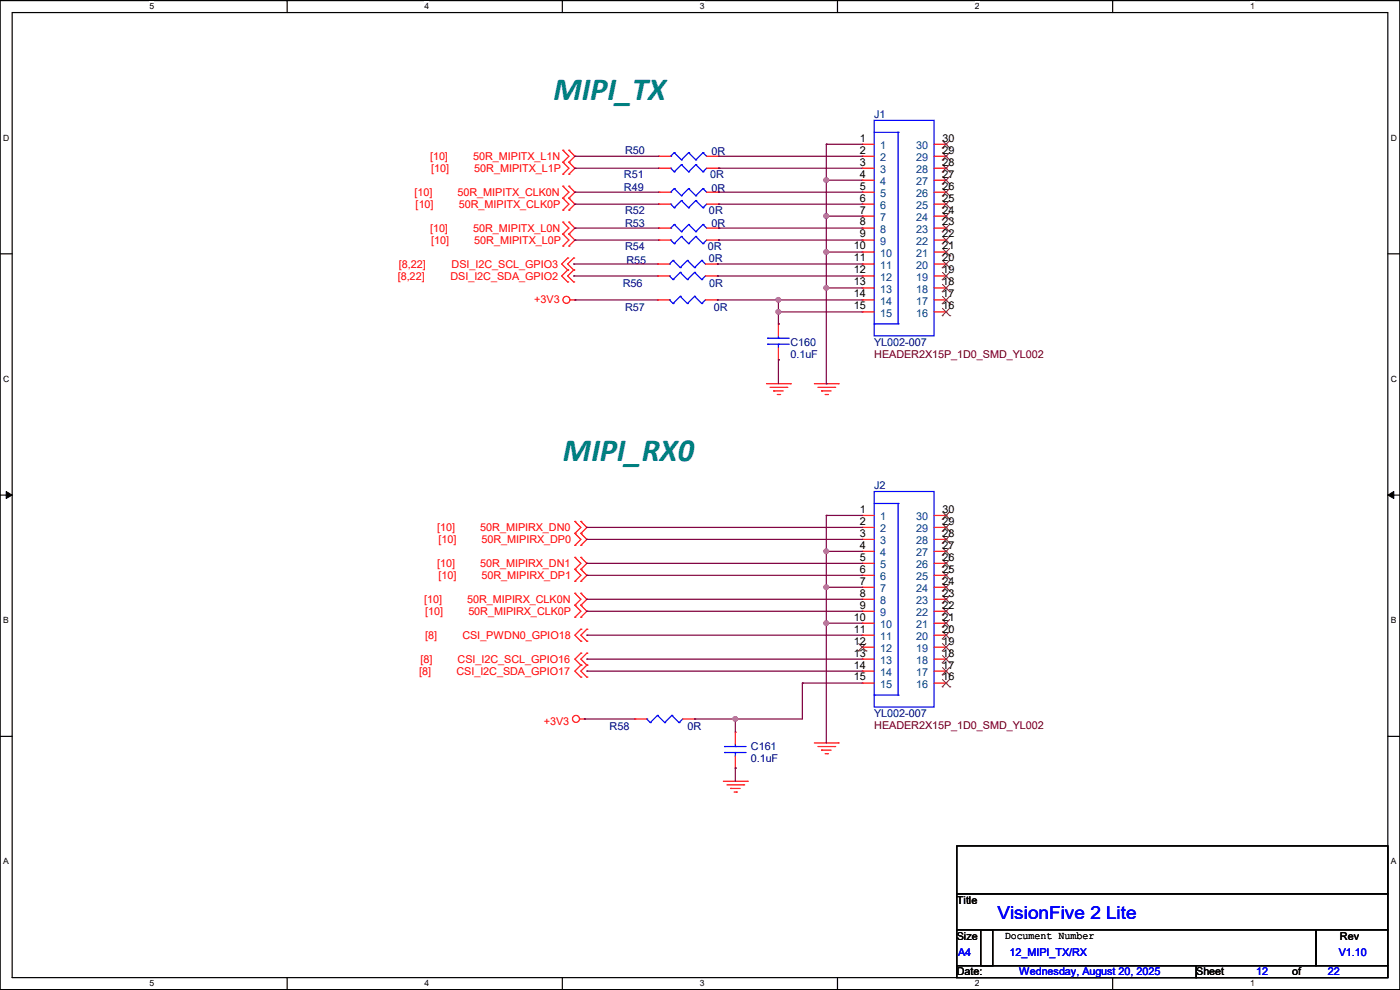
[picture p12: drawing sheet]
<svg xmlns="http://www.w3.org/2000/svg" width="297mm" height="210mm" viewBox="0 0 297 210" stroke-linecap="round" stroke-linejoin="round" font-family="sans-serif">
<path d="M0 .1h297v209.8h-297zM2.6 2.7h291.8v204.7h-291.8z" fill="none" stroke="#000" stroke-width=".25"/>
<g fill="#fff">
<path d="M31.7 .4h1v2h-1z"/>
<path d="M31.7 207.6h1v2h-1z"/>
</g>
<path d="M60.9 .1v2.6M60.9 207.4v2.5" fill="none" stroke="#000" stroke-width=".25"/>
<g fill="#fff">
<path d="M90.1 .4h1v2h-1z"/>
<path d="M90.1 207.6h1v2h-1z"/>
</g>
<path d="M119.3 .1v2.6M119.3 207.4v2.5" fill="none" stroke="#000" stroke-width=".25"/>
<g fill="#fff">
<path d="M148.5 .4h.9v2h-.9z"/>
<path d="M148.5 207.6h.9v2h-.9z"/>
</g>
<path d="M177.7 .1v2.6M177.7 207.4v2.5" fill="none" stroke="#000" stroke-width=".25"/>
<g fill="#fff">
<path d="M206.8 .4h1v2h-1z"/>
<path d="M206.8 207.6h1v2h-1z"/>
</g>
<path d="M236.1 .1v2.6M236.1 207.4v2.5" fill="none" stroke="#000" stroke-width=".25"/>
<g fill="#fff">
<path d="M265.2 .4h1v2h-1z"/>
<path d="M265.2 207.6h1v2h-1z"/>
<path d="M.7 28.2h1.2v2h-1.2z"/>
<path d="M295.1 28.2h1.2v2h-1.2z"/>
<path d="M.7 79.4h1.2v2h-1.2z"/>
<path d="M295.1 79.4h1.2v2h-1.2z"/>
</g>
<path d="M0 53.8h2.6M294.4 53.8h2.6" fill="none" stroke="#000" stroke-width=".25"/>
<g fill="#fff">
<path d="M.7 130.6h1.2v2h-1.2z"/>
<path d="M295.1 130.6h1.1v2h-1.1z"/>
</g>
<path d="M0 105h2.6M294.4 105h2.6" fill="none" stroke="#000" stroke-width=".25"/>
<path d="M1.3 104.3l1.3 .7-1.3 .7zM294.4 105l1.3-.7v1.4z" fill="#000" stroke="#000" stroke-width=".21"/>
<g fill="#fff">
<path d="M.7 181.8h1.2v2h-1.2z"/>
<path d="M295.1 181.8h1.1v2h-1.1z"/>
</g>
<path d="M0 156.2h2.6M294.4 156.2h2.6M203 179.5h91.4v10.1h-91.4zM203 189.6h91.4v7.6h-91.4zM203 197.2h7.6v7.7h-7.6zM208.1 197.2h71.1v7.7h-71.1zM279.2 197.2h15.2v7.7h-15.2zM203 204.9h50.8v2.5h-50.8zM253.8 204.9h40.6v2.5h-40.6z" fill="none" stroke="#000" stroke-width=".25"/>
<g fill="none" stroke="#f00" stroke-width=".25">
<path d="M119.4 34.4h.1M119.4 31.9h.1M119.4 37h.1M119.4 39.5h.1M119.4 31.9l1.3 1.2-1.3 1.3M119.4 34.4l1.3 1.3-1.3 1.3M119.4 39.5l1.3 1.3-1.3 1.2M120.7 31.9h.1M120.7 34.4h.1M120.7 37h.1M120.7 39.5h.1M120.7 31.9l1.3 1.2-1.3 1.3"/>
<path d="M120.7 34.4l1.3 1.3-1.3 1.3M120.7 39.5l1.3 1.3-1.3 1.2M139.7 33.1h.1M139.7 35.7h.1M139.7 33.1h2.6M139.7 35.7h2.6M149.9 33.1h2.5M149.9 35.7h2.5M152.4 33.1h.1M152.4 35.7h.1M182.9 30.6h.1M182.9 33.1h.1"/>
<path d="M182.9 35.7h.1M182.9 38.2h.1M182.9 33.1h2.6M182.9 35.7h2.6M182.9 30.6h2.6M182.9 38.2h2.6M198.2 33.1h2.5M198.2 35.7h2.5M198.2 30.6h2.5M198.2 38.2h2.5M200.7 30.6h.1M200.7 33.1h.1"/>
<path d="M200.7 35.7h.1M200.7 38.2h.1M119.4 49.7h.1M119.4 47.1h.1M119.4 52.2h.1M119.4 42h.1M119.4 44.6h.1M119.4 47.1l1.3 1.3-1.3 1.3M119.4 49.7l1.3 1.2-1.3 1.3M119.4 42l1.3 1.3-1.3 1.3M120.4 57.3h.1M120.4 59.8h.1"/>
<path d="M120.4 54.7h.1M120.4 57.3l-1.2 1.2 1.2 1.3M120.4 54.7l-1.2 1.3 1.2 1.3M120.7 47.1h.1M120.7 49.7h.1M120.7 52.2h.1M120.7 42h.1M120.7 44.6h.1M120.7 47.1l1.3 1.3-1.3 1.3M120.7 49.7l1.3 1.2-1.3 1.3M120.7 42l1.3 1.3-1.3 1.3M121.7 57.3h.1"/>
<path d="M121.7 59.8h.1M121.7 54.7h.1M121.7 57.3l-1.3 1.2 1.3 1.3M121.7 54.7l-1.3 1.3 1.3 1.3M139.5 58.5h.1M139.5 56h.1M139.5 58.5h2.5M139.5 56h2.5M139.7 50.9h.1M139.7 48.4h.1M139.7 43.3h.1M139.7 40.8h.1"/>
<path d="M139.7 50.9h2.6M139.7 48.4h2.6M139.7 43.3h2.6M139.7 40.8h2.6M149.6 58.5h2.6M149.6 56h2.6M149.9 50.9h2.5M149.9 48.4h2.5M149.9 43.3h2.5M149.9 40.8h2.5M152.2 58.5h.1M152.2 56h.1"/>
<path d="M152.4 50.9h.1M152.4 48.4h.1M152.4 43.3h.1M152.4 40.8h.1M182.9 40.8h.1M182.9 43.3h.1M182.9 45.8h.1M182.9 48.4h.1M182.9 50.9h.1M182.9 53.5h.1M182.9 56h.1M182.9 58.5h.1"/>
<path d="M182.9 50.9h2.6M182.9 48.4h2.6M182.9 43.3h2.6M182.9 58.5h2.6M182.9 40.8h2.6M182.9 45.8h2.6M182.9 53.5h2.6M182.9 56h2.6M198.2 50.9h2.5M198.2 48.4h2.5M198.2 43.3h2.5M198.2 58.5h2.5"/>
<path d="M198.2 40.8h2.5M198.2 45.8h2.5M198.2 53.5h2.5M198.2 56h2.5M200.7 40.8h.1M200.7 43.3h.1M200.7 45.8h.1M200.7 48.4h.1M200.7 50.9h.1M200.7 53.5h.1M200.7 56h.1M200.7 58.5h.1"/>
<path d="M120.9 63.6h1.1M122 63.6h.1M139.5 63.6h.1M139.5 63.6h2.5M149.6 63.6h2.6M152.2 63.6h.1M165.1 68.7h.1M165.1 76.3h.1M165.1 68.7v2.5M165.1 73.8v2.5M182.9 61.1h.1M182.9 63.6h.1"/>
<path d="M182.9 66.2h.1M182.9 63.6h2.6M182.9 61.1h2.6M182.9 66.2h2.6M198.2 63.6h2.5M198.2 61.1h2.5M198.2 66.2h2.5M200.7 61.1h.1M200.7 63.6h.1M200.7 66.2h.1M162.6 81.4h5.1M163.4 82.2h3.5"/>
<path d="M164.1 82.9h.1M164.1 82.9h2.1M164.9 83.7h.5M165.4 83.7h.1M166.9 82.2h.1M167.7 81.4h.1M172.8 81.4h5M173.5 82.2h3.6M174.3 82.9h.1M174.3 82.9h2M175 83.7h.6M175.6 83.7h.1"/>
<path d="M177.1 82.2h.1M177.8 81.4h.1M122 113.2h.1M122 110.6h.1M122 118.2h.1M122 115.7h.1M122 110.6l1.2 1.3-1.2 1.3M122 118.2l1.2 1.3-1.2 1.3M122 113.2l1.2 1.2-1.2 1.3M123.2 110.6h.1M123.2 113.2h.1M123.2 118.2h.1"/>
<path d="M123.2 115.7h.1M123.2 110.6l1.3 1.3-1.3 1.3M123.2 118.2l1.3 1.3-1.3 1.3M123.2 113.2l1.3 1.2-1.3 1.3M182.9 109.3h.1M182.9 111.9h.1M182.9 114.4h.1M182.9 117h.1M182.9 119.5h.1M182.9 109.3h2.6M182.9 111.9h2.6M182.9 114.4h2.6"/>
<path d="M182.9 117h2.6M182.9 119.5h2.6M198.2 109.3h2.5M198.2 111.9h2.5M198.2 114.4h2.5M198.2 117h2.5M198.2 119.5h2.5M200.7 109.3h.1M200.7 111.9h.1M200.7 114.4h.1M200.7 117h.1M200.7 119.5h.1"/>
<path d="M122 120.8h.1M122 128.4h.1M122 125.9h.1M122 123.3h.1M122 130.9h.1M122 125.9l1.2 1.2-1.2 1.3M122 120.8l1.2 1.2-1.2 1.3M122 128.4l1.2 1.3-1.2 1.2M123.2 120.8h.1M123.2 125.9h.1M123.2 128.4h.1M123.2 123.3h.1"/>
<path d="M123.2 130.9h.1M123.2 138.6h.1M123.2 133.5h.1M123.2 136h.1M123.2 125.9l1.3 1.2-1.3 1.3M123.2 120.8l1.3 1.2-1.3 1.3M123.2 128.4l1.3 1.3-1.3 1.2M123.2 138.6l-1.2 1.2 1.2 1.3M123.2 133.5l-1.2 1.2 1.2 1.3M124.5 138.6h.1M124.5 133.5h.1M124.5 136h.1"/>
<path d="M124.5 138.6l-1.3 1.2 1.3 1.3M124.5 133.5l-1.3 1.2 1.3 1.3M182.9 122h.1M182.9 124.6h.1M182.9 127.1h.1M182.9 129.7h.1M182.9 132.2h.1M182.9 134.7h.1M182.9 137.3h.1M182.9 139.8h.1M182.9 122h2.6M182.9 124.6h2.6"/>
<path d="M182.9 127.1h2.6M182.9 129.7h2.6M182.9 132.2h2.6M182.9 134.7h2.6M182.9 137.3h2.6M182.9 139.8h2.6M198.2 122h2.5M198.2 124.6h2.5M198.2 127.1h2.5M198.2 129.7h2.5M198.2 132.2h2.5M198.2 134.7h2.5"/>
<path d="M198.2 137.3h2.5M198.2 139.8h2.5M200.7 122h.1M200.7 124.6h.1M200.7 127.1h.1M200.7 129.7h.1M200.7 132.2h.1M200.7 134.7h.1M200.7 137.3h.1M200.7 139.8h.1M123 152.5h1M123.2 141.1h.1"/>
<path d="M123.2 143.6h.1M123.2 141.1l-1.2 1.3 1.2 1.2M124 152.5h.1M124.5 141.1h.1M124.5 143.6h.1M124.5 141.1l-1.3 1.3 1.3 1.2M134.7 152.5h.1M134.7 152.5h2.5M144.8 152.5h2.6M147.4 152.5h.1M156 155.3h.1M156 155.3v2.6"/>
<path d="M172.8 157.6h5M173.5 158.4h3.6M174.3 159.1h.1M174.3 159.1h2M175 159.9h.6M175.6 159.9h.1M177.1 158.4h.1M177.8 157.6h.1M182.9 142.4h.1M182.9 144.9h.1M182.9 142.4h2.6M182.9 144.9h2.6"/>
<path d="M198.2 142.4h2.5M198.2 144.9h2.5M200.7 142.4h.1M200.7 144.9h.1M153.5 165.7h5M154.2 166.5h3.6M155 167.3h.1M155 167.3h2M155.7 168h.6M156 162.9h.1M156 160.4v2.5M156.3 168h.1"/>
<path d="M157.8 166.5h.1M158.5 165.7h.1"/>
<circle cx="120.2" cy="63.6" r=".74"/>
<circle cx="122.2" cy="152.5" r=".74"/>
</g>
<g fill="none" stroke="#00f" stroke-width=".25">
<path d="M142.3 33.1h.1M142.3 35.7h.1M142.3 35.7l.7 .7M143 32.4h.1M143 36.4h.1M143 32.4l1.6 1.5M143 32.4l-.7 .7M144.6 33.9h.1M144.6 34.9h.1M144.6 34.9l1.5 1.5M144.6 34.9l-1.6 1.5M146.1 32.4h.1"/>
<path d="M146.1 36.4h.1M146.1 32.4l1.5 1.5M146.1 32.4l-1.5 1.5M147.6 33.9h.1M147.6 34.9h.1M147.6 34.9l1.5 1.5M147.6 34.9l-1.5 1.5M149.1 32.4h.1M149.1 36.4h.1M149.1 32.4l.8 .7M149.1 32.4l-1.5 1.5M149.9 35.7l-.8 .7"/>
<path d="M185.5 25.5h12.7v45.7h-12.7zM185.5 28.1h5M190.5 28.1h.1M190.5 28.1v40.6M142 58.5h.1M142 56h.1M142 58.5l.8 .8M142.3 50.9h.1M142.3 48.4h.1M142.3 43.3h.1M142.3 40.8h.1M142.3 50.9l.7 .8"/>
<path d="M142.3 43.3l.7 .8M142.8 59.3h.1M142.8 55.2h.1M142.8 55.2l1.5 1.6M142.8 55.2l-.8 .8M143 51.7h.1M143 47.6h.1M143 44.1h.1M143 40h.1M143 47.6l1.6 1.5M143 47.6l-.7 .8M143 40l1.6 1.5"/>
<path d="M143 40l-.7 .8M144.3 57.8h.1M144.3 56.8h.1M144.3 57.8l1.5 1.5M144.3 57.8l-1.5 1.5M144.6 50.2h.1M144.6 49.1h.1M144.6 42.5h.1M144.6 41.5h.1M144.6 50.2l1.5 1.5M144.6 50.2l-1.6 1.5M144.6 42.5l1.5 1.6"/>
<path d="M144.6 42.5l-1.6 1.6M145.8 59.3h.1M145.8 55.2h.1M145.8 55.2l1.6 1.6M145.8 55.2l-1.5 1.6M146.1 51.7h.1M146.1 47.6h.1M146.1 44.1h.1M146.1 40h.1M146.1 47.6l1.5 1.5M146.1 47.6l-1.5 1.5M146.1 40l1.5 1.5"/>
<path d="M146.1 40l-1.5 1.5M147.4 57.8h.1M147.4 56.8h.1M147.4 57.8l1.5 1.5M147.4 57.8l-1.6 1.5M147.6 50.2h.1M147.6 49.1h.1M147.6 42.5h.1M147.6 41.5h.1M147.6 50.2l1.5 1.5M147.6 50.2l-1.5 1.5M147.6 42.5l1.5 1.6"/>
<path d="M147.6 42.5l-1.5 1.6M148.9 59.3h.1M148.9 55.2h.1M148.9 55.2l.7 .8M148.9 55.2l-1.5 1.6M149.1 51.7h.1M149.1 47.6h.1M149.1 44.1h.1M149.1 40h.1M149.1 47.6l.8 .8M149.1 47.6l-1.5 1.5M149.1 40l.8 .8"/>
<path d="M149.1 40l-1.5 1.5M149.6 58.5l-.7 .8M149.9 50.9l-.8 .8M149.9 43.3l-.8 .8M142 63.6h.1M142 63.6l.8 .8M142.8 64.4h.1M144.3 62.9h.1M144.3 62.9l1.5 1.5M144.3 62.9l-1.5 1.5M145.8 64.4h.1M147.4 62.9h.1"/>
<path d="M147.4 62.9l1.5 1.5M147.4 62.9l-1.6 1.5M148.9 64.4h.1M149.6 63.6l-.7 .8M162.9 71.8h.1M162.9 73h.1M162.9 71.8h4.5M162.9 73h4.5M165.1 73h.1M165.1 71.8h.1M165.1 71.2v.6M165.1 73v.8"/>
<path d="M185.5 68.7h.1M185.5 68.7h5M190.5 68.7h.1M185.5 104.3h12.7v45.7h-12.7zM185.5 106.8h5M190.5 106.8h.1M190.5 106.8v40.6M137.2 152.5h.1M137.2 152.5l.8 .8M138 153.3h.1M139.5 151.8h.1M139.5 151.8l1.5 1.5"/>
<path d="M139.5 151.8l-1.5 1.5M141 153.3h.1M142.5 151.8h.1M142.5 151.8l1.6 1.5M142.5 151.8l-1.5 1.5M144.1 153.3h.1M144.8 152.5l-.7 .8M153.7 158.4h.1M153.7 159.6h.1M153.7 158.4h4.6M153.7 159.6h4.6M156 159.6h.1"/>
<path d="M156 158.4h.1M156 157.9v.5M156 159.6v.8M185.5 147.4h.1M185.5 147.4h5M190.5 147.4h.1"/>
</g>
<g fill="none" stroke="#804000" stroke-width=".21">
<path d="M199.9 31.4h.1M199.9 34h.1M199.9 36.5h.1M199.9 39h.1M199.9 29.8l1.6 1.6M199.9 32.4l1.6 1.6M199.9 34.9l1.6 1.6M199.9 37.5l1.6 1.5M201.5 29.8l-1.6 1.6M201.5 32.4l-1.6 1.6M201.5 34.9l-1.6 1.6M201.5 37.5l-1.6 1.5"/>
<path d="M201.5 31.4h.1M201.5 34h.1M201.5 36.5h.1M201.5 39h.1M199.9 41.6h.1M199.9 44.1h.1M199.9 46.7h.1M199.9 49.2h.1M199.9 51.7h.1M199.9 54.3h.1M199.9 56.8h.1M199.9 59.4h.1"/>
<path d="M199.9 40l1.6 1.6M199.9 42.5l1.6 1.6M199.9 45.1l1.6 1.6M199.9 47.6l1.6 1.6M199.9 50.2l1.6 1.5M199.9 52.7l1.6 1.6M199.9 55.2l1.6 1.6M199.9 57.8l1.6 1.6M201.5 40l-1.6 1.6M201.5 42.5l-1.6 1.6M201.5 45.1l-1.6 1.6M201.5 47.6l-1.6 1.6"/>
<path d="M201.5 50.2l-1.6 1.5M201.5 52.7l-1.6 1.6M201.5 55.2l-1.6 1.6M201.5 57.8l-1.6 1.6M201.5 41.6h.1M201.5 44.1h.1M201.5 46.7h.1M201.5 49.2h.1M201.5 51.7h.1M201.5 54.3h.1M201.5 56.8h.1M201.5 59.4h.1"/>
<path d="M199.9 61.9h.1M199.9 64.4h.1M199.9 67h.1M199.9 60.3l1.6 1.6M199.9 62.9l1.6 1.5M199.9 65.4l1.6 1.6M201.5 60.3l-1.6 1.6M201.5 62.9l-1.6 1.5M201.5 65.4l-1.6 1.6M201.5 61.9h.1M201.5 64.4h.1M201.5 67h.1"/>
<path d="M199.9 110.2h.1M199.9 112.7h.1M199.9 115.2h.1M199.9 117.8h.1M199.9 108.6l1.6 1.6M199.9 111.1l1.6 1.6M199.9 113.7l1.6 1.5M199.9 116.2l1.6 1.6M199.9 118.7l1.6 1.6M201.5 108.6l-1.6 1.6M201.5 111.1l-1.6 1.6M201.5 113.7l-1.6 1.5"/>
<path d="M201.5 116.2l-1.6 1.6M201.5 118.7l-1.6 1.6M201.5 110.2h.1M201.5 112.7h.1M201.5 115.2h.1M201.5 117.8h.1M182.1 138.1h.1M182.2 136.5l1.5 1.6M183.7 136.5l-1.6 1.6M183.7 138.1h.1M199.9 120.3h.1M199.9 122.9h.1"/>
<path d="M199.9 125.4h.1M199.9 127.9h.1M199.9 130.5h.1M199.9 133h.1M199.9 135.6h.1M199.9 138.1h.1M199.9 121.3l1.6 1.6M199.9 123.8l1.6 1.6M199.9 126.4l1.6 1.5M199.9 128.9l1.6 1.6M199.9 131.4l1.6 1.6M199.9 134l1.6 1.6"/>
<path d="M199.9 136.5l1.6 1.6M199.9 139.1l1.6 1.5M201.5 121.3l-1.6 1.6M201.5 123.8l-1.6 1.6M201.5 126.4l-1.6 1.5M201.5 128.9l-1.6 1.6M201.5 131.4l-1.6 1.6M201.5 134l-1.6 1.6M201.5 136.5l-1.6 1.6M201.5 139.1l-1.6 1.5M201.5 120.3h.1M201.5 122.9h.1"/>
<path d="M201.5 125.4h.1M201.5 127.9h.1M201.5 130.5h.1M201.5 133h.1M201.5 135.6h.1M201.5 138.1h.1M199.9 140.6h.1M199.9 143.2h.1M199.9 145.7h.1M199.9 141.6l1.6 1.6M199.9 144.1l1.6 1.6M201.5 141.6l-1.6 1.6"/>
<path d="M201.5 144.1l-1.6 1.6M201.5 140.6h.1M201.5 143.2h.1M201.5 145.7h.1"/>
</g>
<g fill="none" stroke="#800040" stroke-width=".25">
<path d="M122 33.1h.1M122 35.7h.1M122 33.1h17.7M122 35.7h17.7M152.4 33.1h.1M152.4 35.7h.1M152.4 33.1h30.5M152.4 35.7h30.5M175.3 30.6h.1M175.3 38.2h.1M175.3 30.6h7.6M175.3 30.6v50.8"/>
<path d="M175.3 38.2h7.6M121.7 58.5h.1M121.7 56h.1M121.7 56h17.8M121.7 58.5h17.8M122 48.4h.1M122 50.9h.1M122 40.8h.1M122 43.3h.1M122 40.8h17.7M122 43.3h17.7M122 48.4h17.7"/>
<path d="M122 50.9h17.7M152.2 56h.1M152.2 58.5h.1M152.2 56h30.7M152.2 58.5h30.7M152.4 40.8h.1M152.4 43.3h.1M152.4 48.4h.1M152.4 50.9h.1M152.4 40.8h30.5M152.4 43.3h30.5M152.4 48.4h30.5"/>
<path d="M152.4 50.9h30.5M175.3 45.8h.1M175.3 53.5h.1M175.3 45.8h7.6M175.3 53.5h7.6M122 63.6h.1M122 63.6h17.5M152.2 63.6h.1M152.2 63.6h30.7M165.1 66.2h.1M165.1 76.3h.1M165.1 63.6h.1"/>
<path d="M165.1 68.7h.1M165.1 63.6v5.1M165.1 76.3v5.1M165.1 66.2h17.8M175.3 61.1h.1M175.3 61.1h7.6M175.3 81.4h.1M124.5 111.9h.1M124.5 114.4h.1M124.5 119.5h.1M124.5 111.9h58.4M124.5 114.4h58.4"/>
<path d="M124.5 119.5h58.4M175.3 109.3h.1M175.3 117h.1M175.3 109.3v48.3M175.3 109.3h7.6M175.3 117h7.6M124.5 122h.1M124.5 127.1h.1M124.5 129.7h.1M124.5 134.7h.1M124.5 139.8h.1M124.5 122h58.4"/>
<path d="M124.5 127.1h58.4M124.5 129.7h58.4M124.5 134.7h58.4M124.5 139.8h58.4M175.3 124.6h.1M175.3 132.2h.1M175.3 124.6h7.6M175.3 132.2h7.6M124 152.5h.1M124 152.5h10.7M124.5 142.4h.1M124.5 142.4h58.4"/>
<path d="M147.4 152.5h.1M156 152.5h.1M156 152.5v2.8M170.2 144.9h.1M170.2 144.9v7.6h-22.8M170.2 144.9h12.7M156 162.9h.1M156 162.9v2.8"/>
</g>
<g fill="#f0f" stroke="#f0f" stroke-width=".25">
<circle cx="165.1" cy="66.1" r=".49"/>
<circle cx="156" cy="152.5" r=".49"/>
<circle cx="175.3" cy="124.6" r=".49"/>
<circle cx="175.3" cy="132.2" r=".49"/>
<circle cx="165.1" cy="63.6" r=".49"/>
<circle cx="175.3" cy="45.8" r=".49"/>
<circle cx="175.3" cy="38.2" r=".49"/>
<circle cx="175.3" cy="61.1" r=".49"/>
<circle cx="175.3" cy="53.4" r=".49"/>
<circle cx="175.3" cy="116.9" r=".49"/>
</g>
<g font-size="6.9" fill="#008080">
<text x="117.4" y="21.1">MIPI_TX</text>
<text x="119.4" y="97.8">MIPI_RX0</text>
</g>
<text font-size="3.8" fill="#00f" x="211.6" y="195">VisionFive 2 Lite</text>
<g font-size="2.3" fill="#000080">
<text x="185.5" y="25.1">J1</text>
<text x="132.6" y="32.7">R50</text>
<text x="150.9" y="32.9">0R</text>
<text x="132.4" y="37.8">R51</text>
<text x="132.4" y="40.6">R49</text>
<text x="150.7" y="37.8">0R</text>
<text x="150.9" y="40.8">0R</text>
<text x="132.6" y="45.4">R52</text>
<text x="150.4" y="45.4">0R</text>
<text x="132.6" y="53">R54</text>
<text x="132.6" y="48.2">R53</text>
<text x="150.1" y="53">0R</text>
<text x="150.9" y="48.2">0R</text>
<text x="132.9" y="56">R55</text>
<text x="150.4" y="55.5">0R</text>
<text x="132.1" y="60.9">R56</text>
<text x="132.6" y="66">R57</text>
<text x="150.4" y="60.9">0R</text>
<text x="151.4" y="66">0R</text>
<text x="167.7" y="73.3">C160</text>
<text x="167.7" y="75.9">0.1uF</text>
<text x="185.5" y="73.3">YL002-007</text>
<text x="185.5" y="103.8">J2</text>
<text x="129.3" y="154.9">R58</text>
<text x="145.8" y="154.9">0R</text>
<text x="185.5" y="152.1">YL002-007</text>
<text x="159.3" y="159.2">C161</text>
<text x="159.3" y="161.7">0.1uF</text>
</g>
<g font-size="2.3" fill="#f00">
<text x="91.2" y="34">[10]</text>
<text x="100.4" y="34">50R_MIPITX_L1N</text>
<text x="87.9" y="41.6">[10]</text>
<text x="91.5" y="36.5">[10]</text>
<text x="97.1" y="41.6">50R_MIPITX_CLK0N</text>
<text x="100.6" y="36.5">50R_MIPITX_L1P</text>
<text x="88.2" y="44.1">[10]</text>
<text x="97.3" y="44.1">50R_MIPITX_CLK0P</text>
<text x="91.2" y="49.2">[10]</text>
<text x="91.5" y="51.7">[10]</text>
<text x="100.4" y="49.2">50R_MIPITX_L0N</text>
<text x="100.6" y="51.7">50R_MIPITX_L0P</text>
<text x="84.4" y="59.4">[8,22]</text>
<text x="84.6" y="56.8">[8,22]</text>
<text x="95.5" y="59.4">DSI_I2C_SDA_GPIO2</text>
<text x="95.8" y="56.8">DSI_I2C_SCL_GPIO3</text>
<text x="113.3" y="64.2">+3V3</text>
<text x="92.8" y="112.7">[10]</text>
<text x="101.9" y="112.7">50R_MIPIRX_DN0</text>
<text x="93" y="115.2">[10]</text>
<text x="102.2" y="115.2">50R_MIPIRX_DP0</text>
<text x="92.8" y="120.3">[10]</text>
<text x="93" y="122.9">[10]</text>
<text x="101.9" y="120.3">50R_MIPIRX_DN1</text>
<text x="102.2" y="122.9">50R_MIPIRX_DP1</text>
<text x="90" y="127.9">[10]</text>
<text x="90.2" y="130.5">[10]</text>
<text x="99.1" y="127.9">50R_MIPIRX_CLK0N</text>
<text x="99.4" y="130.5">50R_MIPIRX_CLK0P</text>
<text x="90.2" y="135.6">[8]</text>
<text x="98.1" y="135.6">CSI_PWDN0_GPIO18</text>
<text x="88.9" y="143.2">[8]</text>
<text x="89.2" y="140.6">[8]</text>
<text x="96.8" y="143.2">CSI_I2C_SDA_GPIO17</text>
<text x="97.1" y="140.6">CSI_I2C_SCL_GPIO16</text>
<text x="115.4" y="153.8">+3V3</text>
</g>
<g font-size="2.3">
<text x="182.4" y="30.1">1</text>
<text x="182.4" y="32.6">2</text>
<text x="182.4" y="35.1">3</text>
<text x="199.9" y="30.1">30</text>
<text x="199.9" y="32.6">29</text>
<text x="199.9" y="35.1">28</text>
<text x="182.4" y="37.7">4</text>
<text x="182.4" y="40.2">5</text>
<text x="199.9" y="37.7">27</text>
<text x="199.9" y="40.2">26</text>
<text x="182.4" y="42.8">6</text>
<text x="182.4" y="45.3">7</text>
<text x="182.4" y="47.8">8</text>
<text x="199.9" y="42.8">25</text>
<text x="199.9" y="45.3">24</text>
<text x="199.9" y="47.8">23</text>
<text x="181.1" y="52.9">10</text>
<text x="182.4" y="50.4">9</text>
<text x="199.9" y="50.4">22</text>
<text x="199.9" y="52.9">21</text>
<text x="181.1" y="55.5">11</text>
<text x="181.1" y="58">12</text>
<text x="199.9" y="55.5">20</text>
<text x="199.9" y="58">19</text>
<text x="181.1" y="60.5">13</text>
<text x="181.1" y="63.1">14</text>
<text x="181.1" y="65.6">15</text>
<text x="199.9" y="60.5">18</text>
<text x="199.9" y="63.1">17</text>
<text x="199.9" y="65.6">16</text>
<text x="182.4" y="108.8">1</text>
<text x="182.4" y="111.3">2</text>
<text x="182.4" y="113.9">3</text>
<text x="199.9" y="108.8">30</text>
<text x="199.9" y="111.3">29</text>
<text x="199.9" y="113.9">28</text>
<text x="182.4" y="116.4">4</text>
<text x="182.4" y="119">5</text>
<text x="199.9" y="116.4">27</text>
<text x="199.9" y="119">26</text>
<text x="182.4" y="121.5">6</text>
<text x="182.4" y="124">7</text>
<text x="199.9" y="121.5">25</text>
<text x="199.9" y="124">24</text>
<text x="181.1" y="131.7">10</text>
<text x="182.4" y="126.6">8</text>
<text x="182.4" y="129.1">9</text>
<text x="199.9" y="126.6">23</text>
<text x="199.9" y="129.1">22</text>
<text x="199.9" y="131.7">21</text>
<text x="181.1" y="134.2">11</text>
<text x="181.1" y="136.7">12</text>
<text x="199.9" y="134.2">20</text>
<text x="199.9" y="136.7">19</text>
<text x="181.1" y="139.3">13</text>
<text x="181.1" y="141.8">14</text>
<text x="199.9" y="139.3">18</text>
<text x="199.9" y="141.8">17</text>
<text x="181.1" y="144.4">15</text>
<text x="199.9" y="144.4">16</text>
<text x="203" y="191.7">Title</text>
<text x="203" y="199.3">Size</text>
<text x="213.1" y="199.1">Document Number</text>
<text x="284.3" y="199.3">Rev</text>
<text x="203" y="206.9">Date:</text>
<text x="253.8" y="206.9">Sheet</text>
<text x="274.1" y="206.9">of</text>
</g>
<g font-size="2.3" fill="#004080">
<text x="186.7" y="31.7">1</text>
<text x="186.7" y="34.2">2</text>
<text x="194.4" y="31.7">30</text>
<text x="194.4" y="34.2">29</text>
<text x="186.7" y="36.7">3</text>
<text x="186.7" y="39.3">4</text>
<text x="186.7" y="41.8">5</text>
<text x="194.4" y="36.7">28</text>
<text x="194.4" y="39.3">27</text>
<text x="194.4" y="41.8">26</text>
<text x="186.7" y="44.4">6</text>
<text x="186.7" y="46.9">7</text>
<text x="194.4" y="44.4">25</text>
<text x="194.4" y="46.9">24</text>
<text x="186.7" y="49.4">8</text>
<text x="186.7" y="52">9</text>
<text x="194.4" y="49.4">23</text>
<text x="194.4" y="52">22</text>
<text x="186.7" y="54.5">10</text>
<text x="186.7" y="57.1">11</text>
<text x="186.7" y="59.6">12</text>
<text x="194.4" y="54.5">21</text>
<text x="194.4" y="57.1">20</text>
<text x="194.4" y="59.6">19</text>
<text x="186.7" y="62.1">13</text>
<text x="186.7" y="64.7">14</text>
<text x="194.4" y="62.1">18</text>
<text x="194.4" y="64.7">17</text>
<text x="186.7" y="67.2">15</text>
<text x="194.4" y="67.2">16</text>
<text x="186.7" y="110.4">1</text>
<text x="186.7" y="112.9">2</text>
<text x="194.4" y="110.4">30</text>
<text x="194.4" y="112.9">29</text>
<text x="186.7" y="115.5">3</text>
<text x="186.7" y="118">4</text>
<text x="194.4" y="115.5">28</text>
<text x="194.4" y="118">27</text>
<text x="186.7" y="120.6">5</text>
<text x="186.7" y="123.1">6</text>
<text x="186.7" y="125.6">7</text>
<text x="194.4" y="120.6">26</text>
<text x="194.4" y="123.1">25</text>
<text x="194.4" y="125.6">24</text>
<text x="186.7" y="128.2">8</text>
<text x="186.7" y="130.7">9</text>
<text x="194.4" y="128.2">23</text>
<text x="194.4" y="130.7">22</text>
<text x="186.7" y="133.3">10</text>
<text x="186.7" y="135.8">11</text>
<text x="194.4" y="133.3">21</text>
<text x="194.4" y="135.8">20</text>
<text x="186.7" y="138.3">12</text>
<text x="186.7" y="140.9">13</text>
<text x="186.7" y="143.4">14</text>
<text x="194.4" y="138.3">19</text>
<text x="194.4" y="140.9">18</text>
<text x="194.4" y="143.4">17</text>
<text x="186.7" y="146">15</text>
<text x="194.4" y="146">16</text>
</g>
<g font-size="2.3" fill="#800000">
<text x="185.5" y="75.9">HEADER2X15P_1D0_SMD_YL002</text>
<text x="185.5" y="154.6">HEADER2X15P_1D0_SMD_YL002</text>
</g>
<g font-size="2.3" fill="#00f">
<text x="203.2" y="202.9">A4</text>
<text x="214.2" y="202.9">12_MIPI_TX/RX</text>
<text x="284" y="202.9">V1.10</text>
<text x="216.2" y="206.9">Wednesday, August 20, 2025</text>
<text x="266.5" y="206.9">12</text>
<text x="281.7" y="206.9">22</text>
</g>
<g font-size="1.8">
<text x="31.7" y="2">5</text>
<text x="90.1" y="2">4</text>
<text x="148.5" y="2">3</text>
<text x="206.8" y="2">2</text>
<text x="265.2" y="2">1</text>
<text x=".7" y="29.8">D</text>
<text x="295.1" y="29.8">D</text>
<text x=".7" y="81">C</text>
<text x="295.1" y="81">C</text>
<text x=".7" y="132.2">B</text>
<text x="295.1" y="132.2">B</text>
<text x=".7" y="183.4">A</text>
<text x="295.1" y="183.4">A</text>
<text x="31.7" y="209.3">5</text>
<text x="90.1" y="209.3">4</text>
<text x="148.5" y="209.3">3</text>
<text x="206.8" y="209.3">2</text>
<text x="265.2" y="209.3">1</text>
</g>
</svg>
